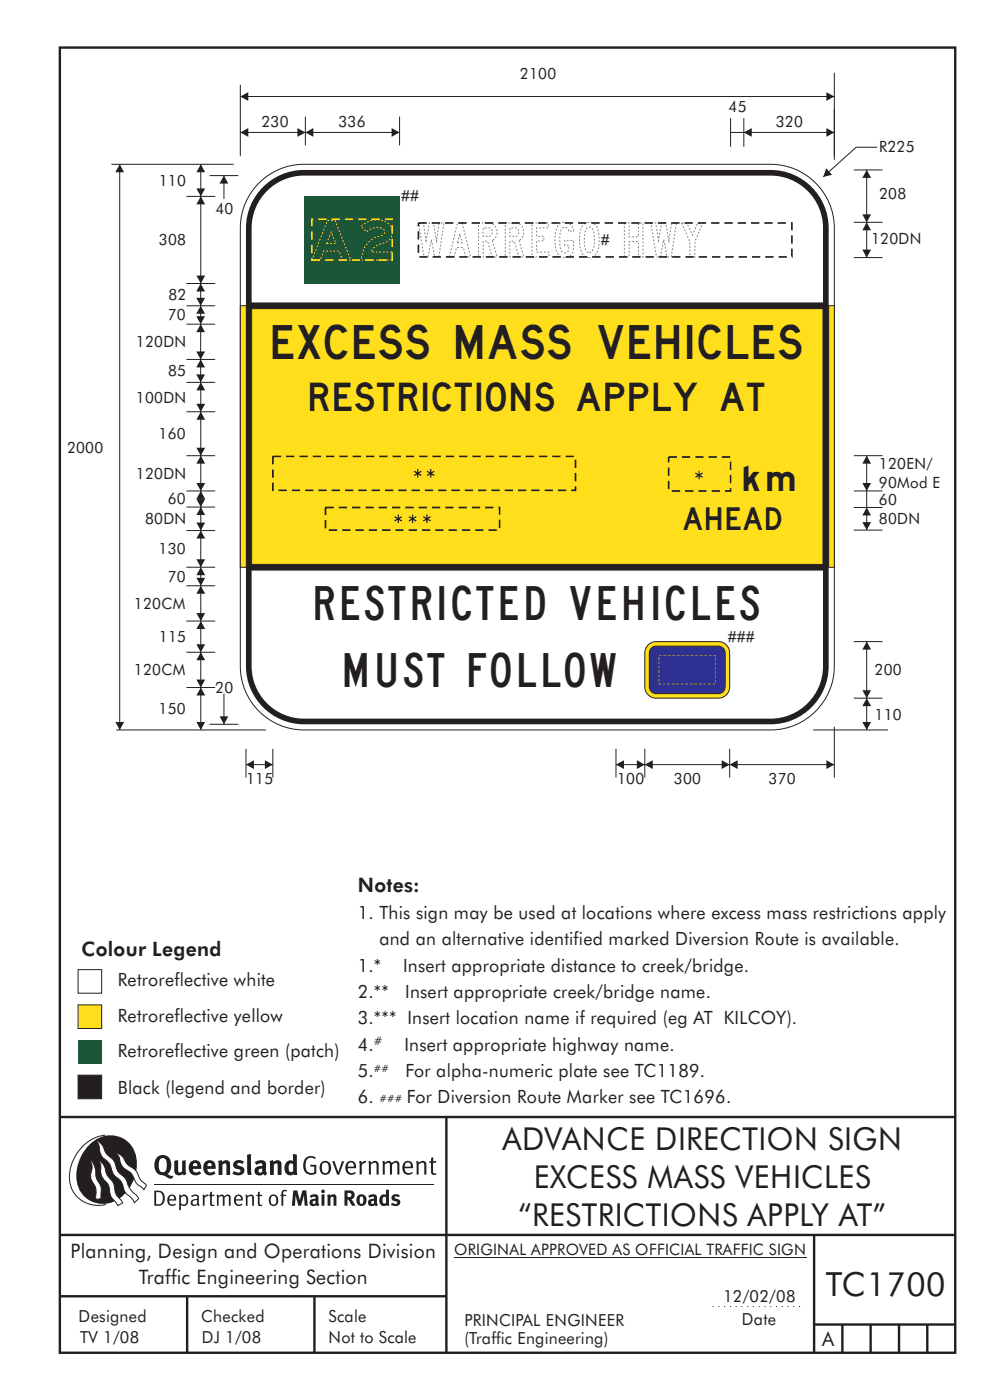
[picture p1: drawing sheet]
<svg xmlns="http://www.w3.org/2000/svg" width="210mm" height="297mm" viewBox="0 0 210 297" stroke-linecap="round" stroke-linejoin="round" font-family="sans-serif">
<g fill="none" stroke="#231f20" stroke-width=".51">
<path d="M12.7 10.1h189.9v276.9h-189.9zM12.7 237h189.8M94.7 236.9v50.1M12.7 262h190M12.7 275h82M39.7 275v12M66.7 275v12M172.7 262v25M172.7 281h30M178.7 281v6M184.7 281v6M190.7 281v6"/>
<path d="M196.7 281v6"/>
</g>
<path d="M151.2 277.2h19.5" fill="none" stroke="#231f20" stroke-width=".21" stroke-dasharray=".2 1" stroke-linecap="butt"/>
<path d="M96.3 266.7h74.7" fill="none" stroke="#231f20" stroke-width=".21"/>
<g fill="#231f20">
<path d="M64.9 245.6a1.61 1.61 0 0 1 2.1 0l-.2 .3a1.17 1.17 0 0 0-1.4-.2 1.17 1.17 0 0 0-.6 1.3 1.42 1.42 0 0 0 1.2 1.8l.7-.1v-1.2h-.8l-.1-.4h1.3v1.8a1.82 1.82 0 0 1-2.2 0 1.82 1.82 0 0 1-.6-2.1l.2-.7z" fill-rule="evenodd"/>
<path d="M68.2 246.5a1.77 1.77 0 0 0 .4 2.7 1.39 1.39 0 0 0 1.4-.5 1.39 1.39 0 0 0 .2-1.5 1.19 1.19 0 0 0-2-.7zM68.5 246.8a.83 .83 0 0 1 1 .1 .83 .83 0 0 1 .2 .9 .75 .75 0 0 1-.6 1.1 .75 .75 0 0 1-.8-.9v-.9z" fill-rule="evenodd"/>
<path d="M70.5 246.3h.4l.8 2.4 .8-2.4h.5l-1.1 2.9h-.4z" fill-rule="evenodd"/>
<path d="M73.6 246.7a1.74 1.74 0 0 0 .5 2.5l.9-.1 .5-.2-.2-.3a.89 .89 0 0 1-1.1 .2 .89 .89 0 0 1-.4-1h1.7a1.15 1.15 0 0 0-.4-1.4 1.15 1.15 0 0 0-1.5 .3zM74 246.8a.67 .67 0 0 1 .8-.1 .67 .67 0 0 1 .3 .8h-1.3z" fill-rule="evenodd"/>
<path d="M76.2 246.4l.4-.1 .1 .4 .5-.4h.5l-.2 .5a.61 .61 0 0 0-.8 .6v1.8h-.4z" fill-rule="evenodd"/>
<path d="M78.1 246.4l.5-.1 .1 .4a.89 .89 0 0 1 .9-.4 .89 .89 0 0 1 .7 .7v2.2h-.4v-2.2l-.1-.2-.3-.1-.8 .3v2.2h-.4z" fill-rule="evenodd"/>
<path d="M81.1 246.4l.4-.1 .1 .4a.83 .83 0 0 1 .8-.4 .83 .83 0 0 1 .7 .4 .86 .86 0 0 1 .9-.4 .86 .86 0 0 1 .7 .7v2.2h-.4l-.1-2.4a.5 .5 0 0 0-.8 .1l-.2 .2v2.1h-.5v-2.3l-.4-.2-.7 .3v2.2h-.4z" fill-rule="evenodd"/>
<path d="M85.7 246.7a1.74 1.74 0 0 0 .5 2.5l.9-.1 .5-.2-.2-.3a.89 .89 0 0 1-1.1 .2 .89 .89 0 0 1-.4-1h1.7a1.15 1.15 0 0 0-.5-1.4 1.15 1.15 0 0 0-1.4 .3zM86 246.8a.67 .67 0 0 1 .9-.1 .67 .67 0 0 1 .3 .8h-1.3z" fill-rule="evenodd"/>
<path d="M88.3 246.4l.4-.1 .1 .4a.89 .89 0 0 1 .9-.4 .89 .89 0 0 1 .7 .7v2.2h-.4v-2.2l-.1-.2-.3-.1-.8 .3v2.2h-.4z" fill-rule="evenodd"/>
<path d="M91.5 245.6l.4-.1v.8h.7l-.2 .4h-.5v2.1l.1 .1h.5l.1 .3a.71 .71 0 0 1-1.2-.6v-1.9h-.3v-.4h.3z" fill-rule="evenodd"/>
<path d="M37 246.3l.8-.2v2a.46 .46 0 0 0 .2 .6 .46 .46 0 0 0 .6-.2v-2.2l.8-.2v2.4l.2 .5-.6 .3-.2-.3a1.03 1.03 0 0 1-1.2 .3 1.03 1.03 0 0 1-.6-1.1z" fill-rule="evenodd"/>
<path d="M40.4 246.5a1.64 1.64 0 0 0 0 2.3 1.64 1.64 0 0 0 2.3 .1l-.4-.4a.78 .78 0 0 1-.9 .2 .78 .78 0 0 1-.5-.7h1.8a1.37 1.37 0 0 0-.6-1.7 1.37 1.37 0 0 0-1.7 .2zM41 246.9a.48 .48 0 0 1 .7-.1 .48 .48 0 0 1 .2 .6h-1z" fill-rule="evenodd"/>
<path d="M43.5 246.5a1.65 1.65 0 0 0-.2 2 1.65 1.65 0 0 0 1.9 .7l.5-.3-.3-.4a.78 .78 0 0 1-.9 .3 .78 .78 0 0 1-.5-.8h1.8a1.37 1.37 0 0 0-.6-1.7 1.37 1.37 0 0 0-1.7 .2zM44.1 246.9a.48 .48 0 0 1 .6-.1 .48 .48 0 0 1 .2 .6h-.9z" fill-rule="evenodd"/>
<path d="M46.3 246.3l.7-.2 .1 .4a.95 .95 0 0 1 1-.3 .95 .95 0 0 1 .7 .8v2.3h-.8v-2.3l-.3-.2-.5 .3v2.2h-.8z" fill-rule="evenodd"/>
<path d="M49.7 246.5a1.73 1.73 0 0 1 2-.1l-.2 .5-.6-.2a.42 .42 0 0 0-.6 .3l.2 .2a1.23 1.23 0 0 1 1.4 1.1 1.47 1.47 0 0 1-2.3 .9l-.3-.2 .3-.6 .7 .3a.47 .47 0 0 0 .7-.3 .87 .87 0 0 0-1-.5l-.4-.2-.1-.4z" fill-rule="evenodd"/>
<path d="M54.1 246.5l.3 .6 .3-.2a.62 .62 0 0 1 .9 .1v.4a1.21 1.21 0 0 0-1.3 .3 1.21 1.21 0 0 0-.2 1.3 1.19 1.19 0 0 0 1.7 0l.5 .4 .4-.5-.3-.3v-1.4a.96 .96 0 0 0-1.3-1.1zM55 248l.6-.1v.7a.43 .43 0 0 1-.6 .1 .43 .43 0 0 1 0-.7z" fill-rule="evenodd"/>
<path d="M57.2 246.3l.7-.2 .1 .4a.95 .95 0 0 1 1-.3 .95 .95 0 0 1 .7 .8v2.3h-.8v-2.3l-.3-.2-.5 .3v2.2h-.8z" fill-rule="evenodd"/>
<path d="M62.2 244.8v1.5a1.29 1.29 0 0 0-1.4 .2 1.29 1.29 0 0 0-.5 1.3 1.24 1.24 0 0 0 .5 1.3 1.24 1.24 0 0 0 1.5 0l.1 .2h.7l-.1-4.4zM61.5 246.9l.4-.1 .3 .2v1.5l-.3 .1a.48 .48 0 0 1-.6-.4 1.52 1.52 0 0 1 .2-1.3z" fill-rule="evenodd"/>
<path d="M52.4 245l.8-.2 .2 4.5h-.8l-.1-.2z" fill-rule="evenodd"/>
</g>
<path d="M22.4 240.8a9 9 0 0 0-7.4 10.9 6.2 6.2 0 0 0 7.5 3.8M32.7 251.4h59.4" fill="none" stroke="#231f20" stroke-width=".21"/>
<path d="M19.1 242.7a5.7 5.7 0 0 1 6.5-1.4 5.7 5.7 0 0 1 3.4 5.7 8.6 8.6 0 0 1-6.2 8.3 5.7 5.7 0 0 1-6.5-7 9.9 9.9 0 0 1 2.8-5.6z" fill-rule="evenodd" fill="#231f20"/>
<path d="M24.4 244.5a3.1 3.1 0 0 1 2.3 2.2l.8 .7a3.2 3.2 0 0 1 2 2.4l.4 .6 1.2 1.1-.6 .9-.2-.3a3.5 3.5 0 0 1-1.9-2.1 3.8 3.8 0 0 0-2.1-2.2 3.5 3.5 0 0 1-1-2.2zM20.4 241.9a3.4 3.4 0 0 1 1.9 2.4l.7 .9a3.3 3.3 0 0 1 1.7 2.6 4.4 4.4 0 0 0 1.7 2l.3 .3a6.1 6.1 0 0 0 2.5 3.7l.2 .5-.9 .9a6.1 6.1 0 0 0-1.9-2.3l-.4-.7a3.6 3.6 0 0 0-1.9-2.8l-.6-1a3.6 3.6 0 0 0-1.9-2.8 3.7 3.7 0 0 1-.8-2.4zM21 246.1a3.4 3.4 0 0 1 1.5 2.7l.6 1a3.8 3.8 0 0 1 1.4 3.1l.3 .7 1.2 1.6-1 .5-.5-.7a3.2 3.2 0 0 1-1.3-2.8 4.3 4.3 0 0 0-1.4-2.2 4.7 4.7 0 0 1-.5-3zM19.2 246.1a5.1 5.1 0 0 1 1.2 3.7l.3 .7a3.1 3.1 0 0 1 .7 2.9l.1 .9-1.1 .2-.1-.8a3.5 3.5 0 0 0-.9-3.3 3.6 3.6 0 0 1 .1-2.5z" fill-rule="evenodd" fill="#fff" stroke="#231f20" stroke-width=".21"/>
<g fill="#231f20">
<path d="M33.4 245.5a2.51 2.51 0 0 0 .4 3.7l.8 .1a2.78 2.78 0 0 0 2 .7l.2-.6h-.6l-.7-.3a2.56 2.56 0 0 0 0-3.8 1.83 1.83 0 0 0-2.1 .2zM34 245.8a.87 .87 0 0 1 1 .1 .87 .87 0 0 1 .4 .9v.4a1.17 1.17 0 0 1-.9 1.5l-.3-.1a2.38 2.38 0 0 1-.2-2.8z" fill-rule="evenodd"/>
<path d="M33.1 252.9v2.6a1.12 1.12 0 0 0 1.2-.3 1.12 1.12 0 0 0 .2-1.2l-.1-.5-.3-.5zM32.7 252.6h1.1a1.67 1.67 0 0 1 1.2 1.6 1.67 1.67 0 0 1-1.3 1.6h-1zM36.1 253.9l-.2 .5h1.1a.55 .55 0 0 0-.3-.6 .55 .55 0 0 0-.6 .1zM35.8 253.7a.95 .95 0 0 1 1.2-.1 .95 .95 0 0 1 .4 1.1h-1.5a.72 .72 0 0 0 .4 .8 .72 .72 0 0 0 .9-.2l.1 .3a1.15 1.15 0 0 1-1.5 0 1.15 1.15 0 0 1-.2-1.5zM38.4 254.1v1.1a.7 .7 0 0 0 .9 .2 .7 .7 0 0 0 .2-.9 .61 .61 0 0 0-.4-.7 .61 .61 0 0 0-.7 .3zM38 253.5l.3-.1 .1 .4a.95 .95 0 0 1 1.2-.2 .95 .95 0 0 1 .3 1.2 .92 .92 0 0 1-.5 .9 .92 .92 0 0 1-1-.1v1.1l-.4 .1zM40.9 254.8a.5 .5 0 0 0 .2 .8 .5 .5 0 0 0 .7-.4v-.6zM40.5 253.7a1 1 0 0 1 1.7 .3v1.4l.2 .2-.2 .3-.3-.4a.78 .78 0 0 1-1.4 0 .78 .78 0 0 1 .8-1.1h.5a.58 .58 0 0 0-.3-.7 .58 .58 0 0 0-.7 .2zM43 253.5l.3-.1 .1 .4 .3-.3 .5-.1-.2 .4a.52 .52 0 0 0-.6 .5v1.5h-.4zM44.6 252.9l.4-.1-.1 .7h.6l-.1 .2h-.5v1.5a.35 .35 0 0 0 .6 .3v.3a.57 .57 0 0 1-.6 .1 .57 .57 0 0 1-.3-.6v-1.6h-.3v-.2h.3zM45.9 253.5l.4-.1 .1 .4 .2-.2a.64 .64 0 0 1 1 .2 .7 .7 0 0 1 .8-.4 .7 .7 0 0 1 .5 .6v1.8h-.4v-1.7l-.2-.4-.7 .4v1.7h-.3v-1.7a.38 .38 0 0 0-.3-.4 .38 .38 0 0 0-.5 .2l-.1 .2v1.7h-.4zM50.2 253.9l-.2 .5h1.1a.55 .55 0 0 0-.2-.6 .55 .55 0 0 0-.7 .1zM49.9 253.7a.95 .95 0 0 1 1.2-.1 .95 .95 0 0 1 .4 1.1h-1.5a.72 .72 0 0 0 .4 .8 .72 .72 0 0 0 .9-.2l.1 .3a1.15 1.15 0 0 1-1.5 0 1.15 1.15 0 0 1-.2-1.5zM52.1 253.5l.3-.1 .1 .4a.72 .72 0 0 1 .8-.4 .72 .72 0 0 1 .6 .6v1.8h-.4v-1.6a.45 .45 0 0 0-.3-.5 .45 .45 0 0 0-.5 .2l-.2 .2v1.7h-.3zM54.7 252.9l.4-.1v.7h.6l-.1 .2h-.5v1.5a.35 .35 0 0 0 .5 .3v.3a.57 .57 0 0 1-.6 .1 .57 .57 0 0 1-.3-.6v-1.6h-.3v-.2h.3zM57.6 253.8l-.2 .8a.65 .65 0 0 0 .3 .8 .65 .65 0 0 0 .8-.2l.1-.1a.93 .93 0 0 0-.7-1.4zM57.3 253.7a1.12 1.12 0 0 1 1.4 0 1.12 1.12 0 0 1 .2 1.5 1.01 1.01 0 0 1-1.2 .6 1.01 1.01 0 0 1-.7-1.2zM59.9 252.6l.5-.2 .5 .1-.2 .3-.3-.1-.3 .2v.6h.6l-.1 .2h-.5v2.1h-.4v-2.1h-.2v-.2h.2zM62.2 252.5l-.3 3.3h.7l.1-2.3 .6 2.3h.5l.7-2.3 .1 2.3h.7l-.3-3.3h-.9l-.5 2.2-.5-2.2zM65.7 253.7l.3 .4a.51 .51 0 0 1 .5-.3 .51 .51 0 0 1 .4 .4v.1a.88 .88 0 0 0-1.1 .3 .88 .88 0 0 0 .2 1.2 .9 .9 0 0 0 1.1-.2l.3 .3 .4-.4-.3-.3v-1a.87 .87 0 0 0-.4-.9 .87 .87 0 0 0-1 .2zM66.4 254.8l.5-.1v.6l-.1 .1h-.3l-.2-.2zM68.2 253.4v2.4h.6v-2.5zM68.1 252.7a.4 .4 0 0 0 .8 0 .4 .4 0 0 0-.8 0zM69.4 253.5l.1 2.3h.6v-1.7a.33 .33 0 0 1 .4-.2 .33 .33 0 0 1 .2 .3v1.6h.7v-1.8a.75 .75 0 0 0-.6-.6 .75 .75 0 0 0-.8 .2v-.3zM73.1 252.5v3.3h.6v-1.4l.3 .3 .7 1.1h.7l-.9-1.4a.94 .94 0 0 0 .7-1 .94 .94 0 0 0-.9-.9zM73.7 253.1a.51 .51 0 0 1 .7 .1 .51 .51 0 0 1-.1 .7h-.6zM75.9 253.7a1.19 1.19 0 0 0-.1 1.7 1.19 1.19 0 0 0 1.7 0 1.19 1.19 0 0 0 0-1.6 1.19 1.19 0 0 0-1.6-.1zM76.5 253.9l.2-.1a.99 .99 0 0 1 0 1.6 1.06 1.06 0 0 1-.2-1.5zM78.1 253.7l.3 .4a.51 .51 0 0 1 .5-.3 .51 .51 0 0 1 .4 .4v.1a.88 .88 0 0 0-1.1 .3 .88 .88 0 0 0 .2 1.2 .9 .9 0 0 0 1.1-.2l.3 .3 .4-.4-.2-.3v-1a.87 .87 0 0 0-.5-.9 .87 .87 0 0 0-1 .2zM78.9 254.8l.4-.1v.6l-.1 .1h-.3l-.2-.2zM81.9 252.3v1.2a1.2 1.2 0 0 0-1.4 .6 1.2 1.2 0 0 0 .2 1.4l.5 .3 .8-.1v.1h.6l-.1-3.4zM81.4 253.9l.5 .1-.1 1.2a.46 .46 0 0 1-.5 0 .46 .46 0 0 1-.2-.6zM83.3 253.5a.79 .79 0 0 0-.2 1 .79 .79 0 0 0 1 .4 .33 .33 0 0 1 0 .5 .33 .33 0 0 1-.5-.1l-.5-.2-.2 .5a1.15 1.15 0 0 0 1.2 .3 1.15 1.15 0 0 0 .8-1 1.49 1.49 0 0 0-1.2-.8 .4 .4 0 0 1 .3-.3 .4 .4 0 0 1 .4 .1l.2 .1 .2-.4a1.47 1.47 0 0 0-1.5-.1z" fill-rule="evenodd"/>
</g>
<path d="M51 18v15.1M177 15.4v17.7" fill="none" stroke="#231f20" stroke-width=".21"/>
<path d="M54.5 39.3a13.5 13.5 0 0 1 10-4.4h99a13.5 13.5 0 0 1 13.5 13.5v93a13.5 13.5 0 0 1-13.5 13.5h-99a13.5 13.5 0 0 1-13.5-13.5v-93a13.4 13.4 0 0 1 3.5-9.1z" fill-rule="evenodd" fill="#fff" stroke="#231f20" stroke-width=".21"/>
<path d="M55.8 39.7a12.3 12.3 0 0 1 8.7-3.6h99a12.3 12.3 0 0 1 12.3 12.3v93a12.3 12.3 0 0 1-12.3 12.3h-99a12.3 12.3 0 0 1-12.3-12.3v-93a12.3 12.3 0 0 1 3.6-8.7z" fill-rule="evenodd" fill="#231f20"/>
<path d="M56.6 40.5a11.1 11.1 0 0 1 7.9-3.2h99a11.1 11.1 0 0 1 11.1 11.1v93a11.1 11.1 0 0 1-11.1 11.1h-99a11.1 11.1 0 0 1-11.1-11.1v-93a11.1 11.1 0 0 1 3.2-7.9z" fill-rule="evenodd" fill="#fff"/>
<g fill="#231f20" stroke="#231f20" stroke-width=".21">
<path d="M52.9 64.3h122.1v1.2h-122.1z" fill-rule="evenodd"/>
<path d="M52.9 119.7h122.1v1.2h-122.1z" fill-rule="evenodd"/>
</g>
<g fill="#ffdf1b" stroke="#231f20" stroke-width=".21">
<path d="M51 64.9h1.2v55.5h-1.2z" fill-rule="evenodd"/>
<path d="M175.8 64.9h1.2v55.5h-1.2z" fill-rule="evenodd"/>
<path d="M53.4 65.5h121.2v54.2h-121.2z" fill-rule="evenodd"/>
</g>
<path d="M51 20.5h126M24.7 154.9h31.7" fill="none" stroke="#231f20" stroke-width=".21"/>
<g fill="#231f20">
<path d="M175.3 19.5l1.7 1-1.7 .9z"/>
<path d="M51 20.5l1.7-1v1.9z"/>
</g>
<path d="M51 28.1h13.8M64.8 24.7v6.1" fill="none" stroke="#231f20" stroke-width=".21"/>
<g fill="#231f20">
<path d="M63.1 27.2l1.7 .9-1.7 .9z"/>
<path d="M51 28.1l1.7-.9v1.8z"/>
</g>
<path d="M64.8 28.1h20M84.8 24.7v6.1" fill="none" stroke="#231f20" stroke-width=".21"/>
<g fill="#231f20">
<path d="M64.8 28.1l1.7-.9v1.8z"/>
<path d="M83.1 27.2l1.7 .9-1.7 .9z"/>
</g>
<path d="M157.8 25.1v6M157.8 28.1h19.2M177 23.1v10.8M172.5 154.9h15.9M177 154.2v10.7" fill="none" stroke="#231f20" stroke-width=".21"/>
<g fill="#231f20">
<path d="M157.8 28.1l1.7-.9v1.8z"/>
<path d="M175.3 27.2l1.7 .9-1.7 .9z"/>
</g>
<path d="M155 25.1v6M155 28.1h2.8" fill="none" stroke="#231f20" stroke-width=".21"/>
<path d="M88.8 47.3h79.2v7.2h-79.2zM57.9 96.8h64.2v7.2h-64.2zM69 107.7h37v4.8h-37z" fill="none" stroke="#231f20" stroke-width=".35" stroke-dasharray="1.8 1.1" stroke-linecap="butt"/>
<g fill="#231f20">
<path d="M83.8 109.5l.5 .3v-.6h.3v.6l.6-.3 .1 .2-.6 .4 .6 .3-.1 .2-.6-.3v.7h-.3v-.7l-.5 .3-.2-.2 .6-.3-.6-.4z" fill-rule="evenodd"/>
<path d="M86.8 109.5l.6 .3v-.6h.3v.6l.5-.3 .2 .2-.6 .4 .6 .3-.2 .2-.5-.3v.7h-.3v-.7l-.6 .3-.1-.2 .6-.3-.6-.4z" fill-rule="evenodd"/>
<path d="M89.9 109.5l.5 .3v-.6h.3v.6l.6-.3 .1 .2-.6 .4 .6 .3-.1 .2-.6-.3v.7h-.3v-.7l-.6 .3-.1-.2 .6-.3-.6-.4z" fill-rule="evenodd"/>
</g>
<path d="M141.8 97h13.2v7.2h-13.2z" fill="none" stroke="#231f20" stroke-width=".35" stroke-dasharray="1.8 1.1" stroke-linecap="butt"/>
<g fill="#231f20">
<path d="M147.6 100.2l.5 .4v-.7h.3v.7l.6-.4 .1 .3-.6 .3 .6 .3-.1 .3-.6-.4v.7h-.3v-.7l-.5 .4-.2-.3 .6-.3-.6-.3z" fill-rule="evenodd"/>
<path d="M90.6 99.9l.6 .3v-.7h.3v.7l.6-.3 .1 .2-.6 .3 .6 .4-.1 .2-.6-.3v.6h-.3v-.6l-.6 .3-.1-.2 .6-.4-.6-.3z" fill-rule="evenodd"/>
<path d="M87.9 99.9l.6 .3v-.7h.3l-.1 .7 .6-.3 .2 .2-.6 .3 .6 .4-.2 .2-.5-.3v.6h-.3v-.6l-.6 .3-.1-.2 .5-.4-.5-.3z" fill-rule="evenodd"/>
</g>
<path d="M186.1 31.2h-4.5l-7 6.3" fill="none" stroke="#231f20" stroke-width=".21"/>
<path d="M175.3 35.7l1.2 1.4-1.9 .4z" fill="#231f20"/>
<path d="M136.8 158.9v6M130.7 162.2h6.1" fill="none" stroke="#231f20" stroke-width=".21"/>
<g fill="#231f20">
<path d="M130.7 162.2l1.7-.9v1.8z"/>
<path d="M135.1 161.3l1.7 .9-1.7 .9z"/>
</g>
<path d="M44.5 37.3h6.1M47.5 37.3v4.9" fill="none" stroke="#231f20" stroke-width=".21"/>
<path d="M47.5 37.3l.9 1.6h-1.8z" fill="#231f20"/>
<path d="M39.5 138.4h6.1M39.5 120.3h6.1M39.5 145.9h6.1M42.6 145.9v9M44.5 153.7h6.1" fill="none" stroke="#231f20" stroke-width=".21"/>
<g fill="#231f20">
<path d="M42.6 145.9l.9 1.6h-1.8z"/>
<path d="M41.7 153.2h1.8l-.9 1.7z"/>
</g>
<path d="M25.4 34.9v120" fill="none" stroke="#231f20" stroke-width=".21"/>
<g fill="#231f20">
<path d="M25.4 34.9l.9 1.6h-1.8z"/>
<path d="M24.5 153.2h1.8l-.9 1.7z"/>
</g>
<path d="M47.5 147.1v6.6" fill="none" stroke="#231f20" stroke-width=".21"/>
<path d="M46.6 152h1.8l-.9 1.7z" fill="#231f20"/>
<path d="M42.6 138.4v7.5" fill="none" stroke="#231f20" stroke-width=".21"/>
<g fill="#231f20">
<path d="M41.7 144.2h1.8l-.9 1.7z"/>
<path d="M42.6 138.4l.9 1.7h-1.8z"/>
</g>
<path d="M42.6 124.3v7.5" fill="none" stroke="#231f20" stroke-width=".21"/>
<g fill="#231f20">
<path d="M42.6 124.3l.9 1.7h-1.8z"/>
<path d="M41.7 130.1h1.8l-.9 1.7z"/>
</g>
<path d="M39.5 60.1h6.1M42.6 76.3v4.8M39.5 131.8h6.1" fill="none" stroke="#231f20" stroke-width=".21"/>
<g fill="#231f20">
<path d="M41.6 79.4h1.9l-.9 1.7z"/>
<path d="M42.6 76.3l.9 1.6h-1.9z"/>
</g>
<path d="M42.6 41.7v18.4M39.5 64.9h6.1" fill="none" stroke="#231f20" stroke-width=".21"/>
<g fill="#231f20">
<path d="M42.6 41.7l.9 1.7h-1.8z"/>
<path d="M41.7 58.5h1.8l-.9 1.6z"/>
</g>
<path d="M23.6 34.9h26M39.5 107.6h6.1M39.5 104.2h6.1M42.6 112.6v7.7" fill="none" stroke="#231f20" stroke-width=".21"/>
<g fill="#231f20">
<path d="M42.6 112.6l.9 1.6h-1.8z"/>
<path d="M41.7 118.6h1.8l-.9 1.7z"/>
</g>
<path d="M42.6 120.3v4" fill="none" stroke="#231f20" stroke-width=".21"/>
<g fill="#231f20">
<path d="M41.7 122.6h1.8l-.9 1.7z"/>
<path d="M42.6 120.3l.9 1.7h-1.8z"/>
</g>
<path d="M42.6 131.8v6.6" fill="none" stroke="#231f20" stroke-width=".21"/>
<g fill="#231f20">
<path d="M41.7 136.7h1.8l-.9 1.7z"/>
<path d="M42.6 131.8l.9 1.6h-1.8z"/>
</g>
<path d="M42.6 96.7v7.5M39.5 112.6h6.1M39.5 124.3h6.1" fill="none" stroke="#231f20" stroke-width=".21"/>
<g fill="#231f20">
<path d="M41.7 102.5h1.8l-.9 1.7z"/>
<path d="M42.6 96.7l.9 1.7h-1.8z"/>
</g>
<path d="M42.6 107.6v5" fill="none" stroke="#231f20" stroke-width=".21"/>
<g fill="#231f20">
<path d="M41.7 110.9h1.8l-.9 1.7z"/>
<path d="M42.6 107.6l.9 1.7h-1.8z"/>
</g>
<path d="M39.5 41.7h6.1M39.5 87.4h6.1M39.5 81.1h6.1M39.5 96.7h6.1M42.6 81.1v6.3" fill="none" stroke="#231f20" stroke-width=".21"/>
<g fill="#231f20">
<path d="M41.7 85.7h1.8l-.9 1.7z"/>
<path d="M42.6 81.1l.9 1.7h-1.8z"/>
</g>
<path d="M42.6 104.2v3.4" fill="none" stroke="#231f20" stroke-width=".21"/>
<g fill="#231f20">
<path d="M42.6 104.2l.9 1.6h-1.8z"/>
<path d="M41.7 105.9h1.8l-.9 1.7z"/>
</g>
<path d="M42.6 87.4v9.3" fill="none" stroke="#231f20" stroke-width=".21"/>
<g fill="#231f20">
<path d="M42.6 87.4l.9 1.6h-1.8z"/>
<path d="M41.7 95h1.8l-.9 1.7z"/>
</g>
<path d="M39.5 76.3h6.1M39.5 68.8h6.1M42.6 68.8v7.5" fill="none" stroke="#231f20" stroke-width=".21"/>
<g fill="#231f20">
<path d="M42.6 68.8l.9 1.7h-1.9z"/>
<path d="M41.6 74.6h1.9l-.9 1.7z"/>
</g>
<path d="M42.6 64.9v3.9" fill="none" stroke="#231f20" stroke-width=".21"/>
<g fill="#231f20">
<path d="M41.6 67.1h1.9l-.9 1.7z"/>
<path d="M42.6 64.9l.9 1.7h-1.9z"/>
</g>
<path d="M42.6 60.1v4.8" fill="none" stroke="#231f20" stroke-width=".21"/>
<g fill="#231f20">
<path d="M42.6 60.1l.9 1.7h-1.9z"/>
<path d="M41.6 63.2h1.9l-.9 1.7z"/>
</g>
<path d="M42.6 34.9v6.8" fill="none" stroke="#231f20" stroke-width=".21"/>
<g fill="#231f20">
<path d="M41.7 40h1.8l-.9 1.7z"/>
<path d="M42.6 34.9l.9 1.6h-1.8z"/>
</g>
<path d="M130.7 158.9v6M154.8 158.9v6M181.1 148.1h6.1M136.8 162.2h18" fill="none" stroke="#231f20" stroke-width=".21"/>
<g fill="#231f20">
<path d="M153.1 161.3l1.7 .9-1.7 .9z"/>
<path d="M136.8 162.2l1.7-.9v1.8z"/>
</g>
<path d="M154.8 162.2h22.2" fill="none" stroke="#231f20" stroke-width=".21"/>
<g fill="#231f20">
<path d="M154.8 162.2l1.7-.9v1.8z"/>
<path d="M175.3 161.3l1.7 .9-1.7 .9z"/>
</g>
<path d="M183.8 148.1v6.8" fill="none" stroke="#231f20" stroke-width=".21"/>
<g fill="#231f20">
<path d="M183.8 148.1l1 1.7h-1.9z"/>
<path d="M182.9 153.2h1.9l-1 1.7z"/>
</g>
<path d="M181.1 136.1h6.1M183.8 136.1v12" fill="none" stroke="#231f20" stroke-width=".21"/>
<g fill="#231f20">
<path d="M182.9 146.4h1.9l-1 1.7z"/>
<path d="M183.8 136.1l1 1.7h-1.9z"/>
</g>
<path d="M181.1 36.1h6.1M181.1 54.6h6.1M181.1 47.2h6.1M181.1 96.7h6.1M183.8 96.7v11M181.1 104.2h6.1" fill="none" stroke="#231f20" stroke-width=".21"/>
<g fill="#231f20">
<path d="M183.8 96.7l1 1.7h-1.9z"/>
<path d="M182.9 102.5h1.9l-1 1.7z"/>
</g>
<path d="M181.1 112.5h6.1M181.1 107.7h6.1M183.8 107.7v4.8" fill="none" stroke="#231f20" stroke-width=".21"/>
<g fill="#231f20">
<path d="M182.9 110.8h1.9l-1 1.7z"/>
<path d="M183.8 107.7l1 1.7h-1.9z"/>
</g>
<path d="M183.8 36.1v11.1" fill="none" stroke="#231f20" stroke-width=".21"/>
<g fill="#231f20">
<path d="M182.9 45.5h1.9l-1 1.7z"/>
<path d="M183.8 36.1l1 1.6h-1.9z"/>
</g>
<path d="M183.8 47.2v7.4" fill="none" stroke="#231f20" stroke-width=".21"/>
<g fill="#231f20">
<path d="M183.8 47.2l1 1.7h-1.9z"/>
<path d="M182.9 53h1.9l-1 1.6z"/>
</g>
<path d="M52.2 158.9v6M57.9 158.9v6M52.2 162.2h5.7" fill="none" stroke="#231f20" stroke-width=".21"/>
<g fill="#231f20">
<path d="M52.2 162.2l1.7-.9v1.8z"/>
<path d="M56.2 161.3l1.7 .9-1.7 .9z"/>
</g>
<path d="M137.7 136.6l.9-.4 .6-.1h13.2a2.41 2.41 0 0 1 2.4 2.4v7.2a2.41 2.41 0 0 1-2.4 2.4h-13.2a2.41 2.41 0 0 1-2.4-2.4v-7.2a2.4 2.4 0 0 1 .9-1.9z" fill-rule="evenodd" fill="#ffdf1b"/>
<path d="M137.7 136.6l.9-.4 .6-.1h13.2a2.41 2.41 0 0 1 2.4 2.4v7.2a2.41 2.41 0 0 1-2.4 2.4h-13.2a2.41 2.41 0 0 1-2.4-2.4v-7.2a2.4 2.4 0 0 1 .9-1.9z" fill="none" stroke="#231f20" stroke-width=".21"/>
<path d="M138.3 137.4l.9-.3h13.2a1.45 1.45 0 0 1 1.4 1.4v7.2a1.45 1.45 0 0 1-1.4 1.5h-13.2a1.45 1.45 0 0 1-1.5-1.5v-7.2l.1-.4z" fill-rule="evenodd" fill="#2e3092"/>
<path d="M138.3 137.4l.9-.3h13.2a1.45 1.45 0 0 1 1.4 1.4v7.2a1.45 1.45 0 0 1-1.4 1.5h-13.2a1.45 1.45 0 0 1-1.5-1.5v-7.2l.1-.4z" fill="none" stroke="#231f20" stroke-width=".21"/>
<path d="M139.8 139.1h.6v.1h-.6zM140.7 139.1h.6v.1h-.6zM141.7 139.1h.6v.1h-.6zM142.7 139.1h.6v.1h-.6zM143.6 139.1h.6v.1h-.6zM144.6 139.1h.6v.1h-.6zM145.5 139.1h.6v.1h-.6zM146.5 139.1h.6v.1h-.6zM147.5 139.1h.6v.1h-.6zM148.4 139.1h.6v.1h-.6zM149.4 139.1h.6v.1h-.6zM150.4 139.1h.6v.1h-.6zM151.3 139.1h.5l-.5 .1zM151.7 139.1l.1 .2zM151.7 139.6h.1v.6h-.1zM151.7 140.5h.1v.6h-.1zM151.7 141.4h.1v.6h-.1zM151.7 142.4h.1v.6h-.1zM151.7 143.3h.1v.6h-.1zM151.7 144.2h.1v.6h-.1zM151.1 145.1h.6v.1h-.6zM150.2 145.1h.6v.1h-.6zM149.2 145.1h.6v.1h-.6zM148.3 145.1h.6v.1h-.6zM147.3 145.1h.6v.1h-.6zM146.3 145.1h.6v.1h-.6zM145.4 145.1h.6v.1h-.6zM144.4 145.1h.6v.1h-.6zM143.4 145.1h.6v.1h-.6zM142.5 145.1h.6v.1h-.6zM141.5 145.1h.6v.1h-.6zM140.6 145.1h.6v.1h-.6zM139.7 145.1h.5v.1zM139.7 144.9l.1 .2zM139.7 144h.1v.6h-.1zM139.7 143.1h.1v.6h-.1zM139.7 142.2h.1v.5h-.1zM139.7 141.2h.1v.6h-.1zM139.7 140.3h.1v.6h-.1zM139.7 139.4h.1v.6h-.1z" fill="#ffdf1b"/>
<path d="M64.6 41.7h20.2v18.4h-20.2z" fill-rule="evenodd" fill="#1b5638"/>
<path d="M66.2 55h1.7v.4h-1.7zM69 55h1.7v.4h-1.7zM71.8 55h1.8v.4h-1.8zM74.6 55h1.8v.4h-1.8zM77.4 55h1.8v.4h-1.8zM80.3 55h1.7v.4h-1.7zM83.1 55l.3 .2-.2 .2zM83.4 55.2v.2h-.2zM83 53.5h.4v1.7h-.4zM83 50.6h.4v1.8h-.4zM83 47.8h.4v1.8h-.4zM83.2 46.3l.2 .4h-.4zM83.2 46.3h.2v.2zM81.6 46.3h1.6v.4h-1.6zM78.8 46.3h1.8v.4h-1.8zM76 46.3h1.7v.4h-1.7zM73.2 46.3h1.7v.4h-1.7zM70.3 46.3h1.8v.4h-1.8zM67.5 46.3h1.8v.4h-1.8zM66.2 46.3h.3v.4l-.5-.2zM66 46.3h.2l-.2 .2zM66 46.5h.3v1.5h-.3zM66 49.1h.3v1.8h-.3zM66 51.9h.3v1.8h-.3zM66 54.8h.3v.4l-.1 .2-.2-.2zM66 55.2l.2 .2h-.2z" fill="#ffdf1b"/>
<path d="M16.6 220.7h5v5h-5z" fill-rule="evenodd" fill="#1b5638"/>
<path d="M16.6 213.2h5v5h-5z" fill-rule="evenodd" fill="#ffdf1b" stroke="#231f20" stroke-width=".21"/>
<path d="M16.6 228.1h5v5h-5z" fill-rule="evenodd" fill="#231f20" stroke="#231f20" stroke-width=".21"/>
<path d="M16.6 205.7h5v5h-5z" fill-rule="evenodd" fill="#fff" stroke="#231f20" stroke-width=".21"/>
<text font-size="8.4" fill="#ffdf1b" x="66.2" y="55.2">A2</text>
<text font-size="7.2" fill="#808285" x="88.8" y="54.5">WARREGO HWY</text>
<g font-size="7.2" fill="#231f20">
<text x="57.9" y="76.1">EXCESS MASS VEHICLES</text>
<text x="66.9" y="131.6">RESTRICTED VEHICLES</text>
<text x="73.2" y="145.7">MUST FOLLOW</text>
</g>
<text font-size="7.1" fill="#231f20" x="175.2" y="274.9">TC1700</text>
<g font-size="6.7" fill="#231f20">
<text x="106.6" y="244">ADVANCE DIRECTION SIGN</text>
<text x="113.2" y="252.1">EXCESS MASS VEHICLES</text>
<text x="110" y="260.1">“RESTRICTIONS APPLY AT”</text>
</g>
<text font-size="6" fill="#231f20" x="65.8" y="87.2">RESTRICTIONS APPLY AT</text>
<text font-size="5.4" fill="#231f20" x="157.8" y="104.2">km</text>
<text font-size="4.8" fill="#231f20" x="145" y="112.5">AHEAD</text>
<g font-size="4.2" fill="#231f20">
<text x="75.9" y="189.3">Notes:</text>
<text x="17.3" y="202.8">Colour Legend</text>
<text x="15" y="266.8">Planning, Design and Operations Division</text>
<text x="29.4" y="272.4">Traffic Engineering Section</text>
<text x="174.4" y="285.6">A</text>
</g>
<g font-size="3.9" fill="#231f20">
<text x="75.9" y="195">1. This sign may be used at locations where excess mass restrictions apply</text>
<text x="80.5" y="200.6">and an alternative identified marked Diversion Route is available.</text>
<text x="25" y="209.3">Retroreflective white</text>
<text x="75.9" y="206.1">1.*</text>
<text x="85.5" y="206.1">Insert appropriate distance to creek/bridge.</text>
<text x="75.9" y="211.7">2.**</text>
<text x="86" y="211.7">Insert appropriate creek/bridge name.</text>
<text x="25" y="216.7">Retroreflective yellow</text>
<text x="75.9" y="217.3">3.*** Insert location name if required (eg AT KILCOY).</text>
<text x="25" y="224.2">Retroreflective green (patch)</text>
<text x="75.9" y="222.9">4.</text>
<text x="85.8" y="222.9">Insert appropriate highway name.</text>
<text x="25" y="232.1">Black (legend and border)</text>
<text x="75.9" y="228.5">5.</text>
<text x="86" y="228.5">For alpha-numeric plate see TC1189.</text>
<text x="75.9" y="234.1">6.</text>
<text x="86.3" y="234.1">For Diversion Route Marker see TC1696.</text>
</g>
<g font-size="3.5" fill="#231f20">
<text x="16.7" y="280.4">Designed</text>
<text x="42.7" y="280.4">Checked</text>
<text x="69.7" y="280.4">Scale</text>
<text x="98.5" y="281.3">PRINCIPAL ENGINEER</text>
<text x="153.4" y="276.2">12/02/08</text>
<text x="157.4" y="281">Date</text>
<text x="17" y="284.8">TV 1/08</text>
<text x="42.8" y="284.8">DJ 1/08</text>
<text x="69.7" y="285">Not to Scale</text>
<text x="98.5" y="285.1">(Traffic Engineering)</text>
</g>
<text font-size="3.4" fill="#231f20" x="96.3" y="266.3">ORIGINAL APPROVED AS OFFICIAL TRAFFIC SIGN</text>
<g font-size="3.3" fill="#231f20">
<text x="110.3" y="16.9">2100</text>
<text x="154.5" y="23.8">45</text>
<text x="55.5" y="26.9">230</text>
<text x="71.8" y="26.9">336</text>
<text x="164.5" y="26.9">320</text>
<text x="186.5" y="32.3">R225</text>
<text x="33.7" y="39.4">110</text>
<text x="45.7" y="45.3">40</text>
<text x="186.5" y="42.3">208</text>
<text x="33.7" y="52.1">308</text>
<text x="184.8" y="51.8">120DN</text>
<text x="35.7" y="63.7">82</text>
<text x="35.6" y="68">70</text>
<text x="28.8" y="73.7">120DN</text>
<text x="35.6" y="79.8">85</text>
<text x="28.8" y="85.4">100DN</text>
<text x="33.6" y="93.2">160</text>
<text x="14.2" y="96">2000</text>
<text x="28.8" y="101.6">120DN</text>
<text x="186.4" y="99.6">120EN/</text>
<text x="35.6" y="107">60</text>
<text x="186.4" y="103.5">90Mod E</text>
<text x="186.4" y="107.1">60</text>
<text x="30.8" y="111.2">80DN</text>
<text x="186.4" y="111.2">80DN</text>
<text x="33.6" y="117.6">130</text>
<text x="35.6" y="123.4">70</text>
<text x="28.4" y="129.2">120CM</text>
<text x="33.7" y="136.2">115</text>
<text x="28.4" y="143.3">120CM</text>
<text x="185.5" y="143.3">200</text>
<text x="45.7" y="147.1">20</text>
<text x="33.6" y="151.5">150</text>
<text x="185.5" y="152.6">110</text>
<text x="52.2" y="166.3">115</text>
<text x="130.9" y="166.3">100</text>
<text x="142.9" y="166.3">300</text>
<text x="163" y="166.3">370</text>
</g>
<g font-size="3.2" fill="#231f20">
<text x="85.2" y="42.7">##</text>
<text x="127.5" y="52">#</text>
<text x="154.5" y="136.2">###</text>
</g>
<text font-size="2.5" fill="#231f20" x="79.3" y="221.7">#</text>
<g font-size="2.1" fill="#231f20">
<text x="79.3" y="227.4">##</text>
<text x="80.5" y="233.7">###</text>
</g>
</svg>
